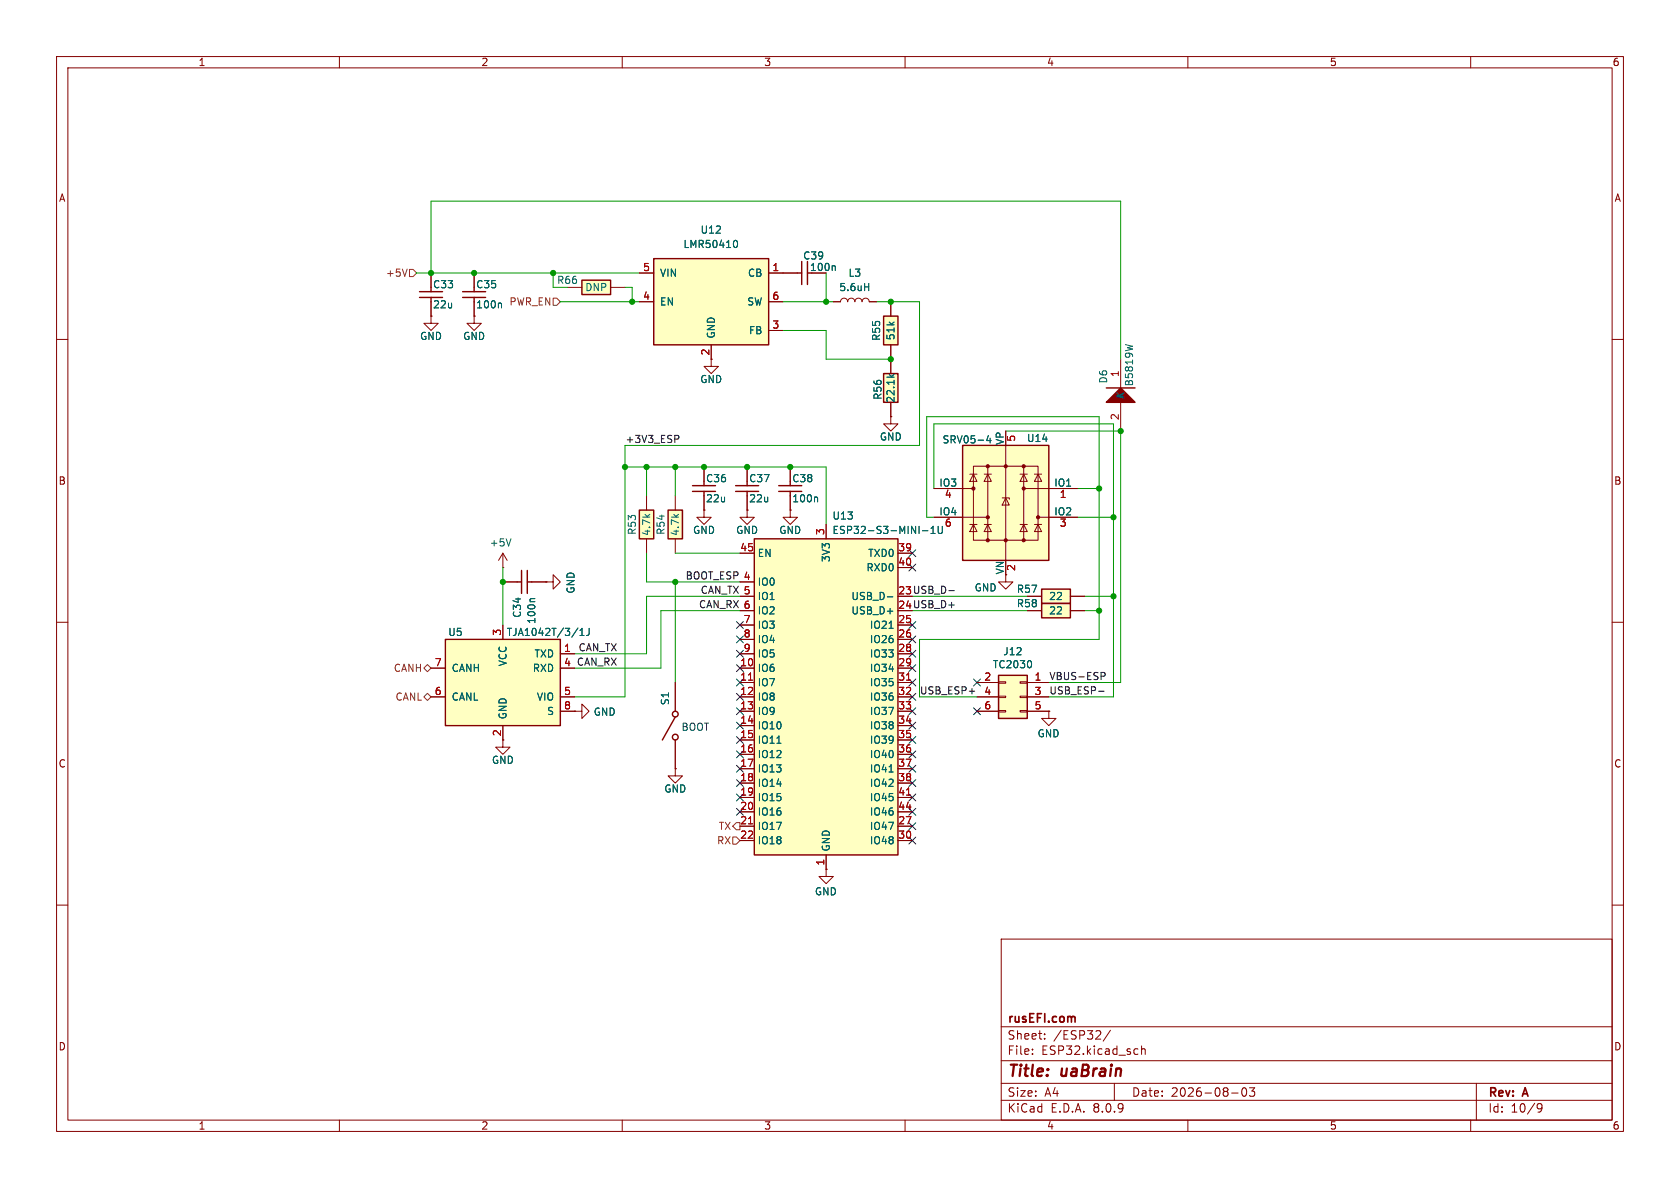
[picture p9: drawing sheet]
<svg xmlns="http://www.w3.org/2000/svg" width="297mm" height="210mm" viewBox="0 0 297 210" stroke-linecap="round" stroke-linejoin="round" font-family="sans-serif">
<g fill="none" stroke="#840000" stroke-width=".18">
<path d="M10 10h277v190h-277zM12 12h273v186h-273zM60 10v2M110 10v2M160 10v2M210 10v2M260 10v2M10 60h2M285 60h2M124.5 90.2v1.2h-1.3l1.3 1.3 1.2-1.3h-1.2M124.5 90.2h.1M10 110h2"/>
<path d="M285 110h2M10 160h2M177 166h108v32h-108zM285 160h2M60 198v2M110 198v2M160 198v2M177 194.5h108M177 191.5h108M177 187.5h108M177 181.5h108M182.5 186.3v.1"/>
<path d="M182.5 185.5v.1M184.7 183.6v.1M184.7 182.8v.1M196.3 182.1l-1.3 2M197 191.5v3M201 185.4l.2 .1M201.2 186.3l-.2 .1M201.8 184.9v1.5M201.8 185.5l.2-.1 .4 .1 .1 .9M210 198v2M217.7 193.2h1.2M219.7 192.4l.2-.1a.81 .81 0 0 1 .6 .6 .81 .81 0 0 1-.3 .8l-.2 .1a.81 .81 0 0 1-.3-1.4z"/>
<path d="M220.9 192.3h.9l-.5 .6 .4 .1v.7l-.2 .1h-.4l-.2-.1M260 198v2M261 191.5v6.5M271.7 195.4l.3-.3 .5 .1a.99 .99 0 0 1-.3 1.4h-.3M271.7 195.7l.3 .3h.3l.3-.3"/>
</g>
<path d="M189.8 179.7l.3 .2v.8" fill="none" stroke="#840000" stroke-width=".3"/>
<path d="M133.3 95.3h25.4v55.8h-25.4z" fill="#ffffc2"/>
<path d="M81.8 52.6h4.1M81.8 51.6h4.1M83.8 52.6v.7M133.3 95.3h25.4v55.8h-25.4z" fill="none" stroke="#840000" stroke-width=".25"/>
<g fill="none" stroke="#840000" stroke-width=".18">
<path d="M83.8 48.3v2.5M83.8 53.3v2.6M130.8 97.8h2.5M146 92.7v2.6M158.7 97.8h2.6M130.8 118.1h2.5M130.8 110.5h2.5M130.8 113h2.5M130.8 115.6h2.5M130.8 102.9h2.5M130.8 105.4h2.5M130.8 108h2.5"/>
<path d="M158.7 118.1h2.6M158.7 110.5h2.6M158.7 113h2.6M158.7 115.6h2.6M158.7 100.3h2.6M130.8 120.7h2.5M130.8 123.2h2.5M130.8 125.7h2.5M130.8 128.3h2.5M130.8 130.8h2.5M130.8 133.4h2.5M130.8 135.9h2.5"/>
<path d="M130.8 138.4h2.5M158.7 120.7h2.6M158.7 123.2h2.6M158.7 125.7h2.6M158.7 128.3h2.6M158.7 130.8h2.6M158.7 133.4h2.6M158.7 135.9h2.6M158.7 138.4h2.6M130.8 141h2.5M130.8 143.5h2.5M130.8 146.1h2.5"/>
<path d="M130.8 148.6h2.5M146 153.7v1.2h-1.2l1.2 1.3 1.3-1.3h-1.3M146 153.7h.1M146 151.1v2.6M158.7 141h2.6M158.7 143.5h2.6M158.7 146.1h2.6M158.7 148.6h2.6"/>
</g>
<path d="M132.3 120.2h.7M160.3 120.2h.7M132.3 145.6h.7M160.3 140.6h.7" fill="none" stroke="#a90000" stroke-width=".18"/>
<path d="M88.5 53.6l.2 .2v.6M163.1 93.8h.9M164.6 94.3h.7M164.6 93.4l.4-.4v1.3M165.9 93v1.2l.4 .1 .3-.2M156.9 105.5h.9M157.2 111.1h.7M137.3 131.4h.8M157.2 136.5h.7" fill="none" stroke="#006464" stroke-width=".18"/>
<path d="M102.9 49.5h5v2.6h-5z" fill="#ffffc2"/>
<path d="M74.2 52.6h4M74.2 51.6h4M76.2 52.6v.7M102.9 49.5h5v2.6h-5zM91.4 102.9h.8M92.2 100.8v4.1M93.2 102.9h.8M93.2 100.8v4.1" fill="none" stroke="#840000" stroke-width=".25"/>
<g fill="none" stroke="#840000" stroke-width=".18">
<path d="M76.2 48.3v2.5M76.2 53.3v2.6M83.8 55.9v1.3h-1.3l1.3 1.2 1.3-1.2h-1.3M83.8 55.9h.1M100.3 50.8h2.6M107.9 50.8h2.6M88.9 97.8l.8 1.3M88.9 97.8v2.5M88.9 97.8l-.8 1.3M88.9 100.3h.1M88.9 102.9h2.5M94 102.9h2.5"/>
<path d="M96.5 102.9h1.3v1.2l1.3-1.2-1.3-1.3v1.3M96.5 102.9h.1"/>
</g>
<path d="M90.3 95.2l-.4 1.3M94.6 105.8h-.7l-.2 .2" fill="none" stroke="#006464" stroke-width=".18"/>
<path d="M118.1 90.2h2.5v5.1h-2.5z" fill="#ffffc2"/>
<path d="M118.1 90.2h2.5v5.1h-2.5z" fill="none" stroke="#840000" stroke-width=".25"/>
<path d="M119.4 87.6v2.6M119.4 95.3v2.5" fill="none" stroke="#840000" stroke-width=".18"/>
<path d="M113 90.2h2.6v5.1h-2.6z" fill="#ffffc2"/>
<g fill="none" stroke="#840000" stroke-width=".25">
<path d="M113 90.2h2.6v5.1h-2.6zM122.4 86.9h4.1M122.4 85.9h4.1M124.5 86.9v.7M130 86.9h4.1M130 85.9h4.1M132.1 86.9v.7M137.7 86.9h4M137.7 85.9h4M139.7 86.9v.7M119.4 126.7l-2.3 4.1"/>
<circle cx="119.4" cy="126.2" r=".51"/>
<circle cx="119.4" cy="130.3" r=".51"/>
</g>
<g fill="none" stroke="#840000" stroke-width=".18">
<path d="M76.2 55.9v1.3h-1.3l1.3 1.2 1.3-1.2h-1.3M76.2 55.9h.1M114.3 87.6v2.6M114.3 95.3v2.5M124.5 82.6v2.5M124.5 87.6v2.6M132.1 90.2v1.2h-1.3l1.3 1.3 1.2-1.3h-1.2M132.1 90.2h.1M132.1 82.6v2.5M132.1 87.6v2.6M139.7 90.2v1.2h-1.3l1.3 1.3 1.3-1.3h-1.3M139.7 90.2h.1"/>
<path d="M139.7 82.6v2.5M139.7 87.6v2.6M119.4 120.7v5M119.4 130.8v5.1"/>
</g>
<path d="M144.4 87.9l.1 .2v.6" fill="none" stroke="#006464" stroke-width=".18"/>
<path d="M78.7 113h20.4v15.3h-20.4z" fill="#ffffc2"/>
<path d="M78.7 113h20.4v15.3h-20.4z" fill="none" stroke="#840000" stroke-width=".25"/>
<path d="M76.2 118.1h2.5M88.9 110.5v2.5M99.1 115.6h2.5M99.1 118.1h2.5M76.2 123.2h2.5M88.9 128.3v3.8h-1.3l1.3 1.3 1.3-1.3h-1.3M99.1 123.2h2.5M99.1 125.7h2.5M101.6 125.7h1.3v1.3l1.2-1.3-1.2-1.2v1.2M101.6 125.7h.1M119.4 135.9v1.3h-1.3l1.3 1.2 1.2-1.2h-1.2M119.4 135.9h.1" fill="none" stroke="#840000" stroke-width=".18"/>
<path d="M102.2 111l-1.1 1.6M102.5 112.3h.8M102.5 111.4l.4-.3v1.2M104.2 111.1v.9a.41 .41 0 0 1-.5 .3" fill="none" stroke="#006464" stroke-width=".18"/>
<path d="M170.2 78.7h15.2v20.4h-15.2z" fill="#ffffc2"/>
<g fill="none" stroke="#840000" stroke-width=".18">
<path d="M177.8 78.7v20.4M165.1 86.4h7M165.1 91.4h9.5M171.4 92.7h1.3M171.4 83.8h1.3M172.1 82.4h11.4v13.1h-11.4zM172.1 92.7l.6 1.3h-1.3zM172.1 83.8l.6 1.3h-1.3zM174 92.7h1.3M174 83.8h1.3M174.6 92.7l.7 1.3h-1.3zM174.6 83.8l.7 1.3h-1.3z"/>
<path d="M174.6 82.4v13.1M177.2 88h1.2v.3M177.8 88l.6 1.3h-1.2zM180.3 92.7h1.3M180.3 83.8h1.3M181 92.7l.6 1.3h-1.3zM181 83.8l.6 1.3h-1.3zM181 82.4v13.1M181 86.4h9.5M182.9 92.7h1.2M182.9 83.8h1.2M183.5 92.7l.6 1.3h-1.2z"/>
<path d="M183.5 83.8l.6 1.3h-1.2zM183.5 91.4h7"/>
</g>
<path d="M170.2 78.7h15.2v20.4h-15.2z" fill="none" stroke="#840000" stroke-width=".25"/>
<g fill="#840000" stroke="#840000" stroke-width=".18">
<circle cx="183.5" cy="91.4" r=".28"/>
<circle cx="181" cy="95.5" r=".28"/>
<circle cx="181" cy="86.4" r=".28"/>
<circle cx="181" cy="82.4" r=".28"/>
<circle cx="177.8" cy="95.5" r=".28"/>
<circle cx="177.8" cy="82.4" r=".28"/>
<circle cx="174.6" cy="95.5" r=".28"/>
<circle cx="174.6" cy="91.4" r=".28"/>
<circle cx="174.6" cy="82.4" r=".28"/>
<circle cx="172.1" cy="86.4" r=".28"/>
</g>
<path d="M174.7 77l-.3 .9h.8M175 77.5v.8" fill="none" stroke="#006464" stroke-width=".18"/>
<path d="M176.5 119.4h5.1v7.6h-5.1z" fill="#ffffc2"/>
<path d="M172.7 120.7h3.8M172.7 123.2h3.8M172.7 125.7h3.8M176.5 125.6h1.3v.3h-1.3zM176.5 123.1h1.3v.2h-1.3zM176.5 120.5h1.3v.3h-1.3zM180.3 125.6h1.3v.3h-1.3zM180.3 123.1h1.3v.2h-1.3zM180.3 120.5h1.3v.3h-1.3zM181.6 120.7h3.8M181.6 123.2h3.8M181.6 125.7h3.8" fill="none" stroke="#840000" stroke-width=".18"/>
<path d="M176.5 119.4h5.1v7.6h-5.1z" fill="none" stroke="#840000" stroke-width=".25"/>
<path d="M182.2 116.9l.2 .4-.2 .6" fill="none" stroke="#006464" stroke-width=".18"/>
<path d="M184.1 104.1h5.1v2.6h-5.1z" fill="#ffffc2"/>
<path d="M184.1 104.1h5.1v2.6h-5.1z" fill="none" stroke="#840000" stroke-width=".25"/>
<path d="M177.8 101.6v1.3h-1.3l1.3 1.2 1.3-1.2h-1.3M181.6 105.4h2.5M189.2 105.4h2.6" fill="none" stroke="#840000" stroke-width=".18"/>
<path d="M184.1 106.7h5.1v2.5h-5.1z" fill="#ffffc2"/>
<path d="M195.6 68.6h5.1M184.1 106.7h5.1v2.5h-5.1z" fill="none" stroke="#840000" stroke-width=".25"/>
<path d="M147.3 53.3h1.3a.64 .64 0 0 1 .6-.6 .64 .64 0 0 1 .7 .6 .64 .64 0 0 1 .6-.6 .64 .64 0 0 1 .6 .6 .64 .64 0 0 1 .7-.6 .64 .64 0 0 1 .6 .6 .64 .64 0 0 1 .6-.6 .64 .64 0 0 1 .7 .6h1.2M125.7 63.5v1.3h-1.2l1.2 1.2 1.3-1.2h-1.3M157.5 73.7v1.2h-1.3l1.3 1.3 1.2-1.3h-1.2M157.5 73.7h.1M198.1 63.5v5.1M198.1 71.1v5.1M181.6 108h2.5M189.2 108h2.6M185.4 125.7v1.3h-1.3l1.3 1.3 1.3-1.3h-1.3M185.4 125.7h.1" fill="none" stroke="#840000" stroke-width=".18"/>
<path d="M195.6 71.1l2.5-2.5 2.6 2.5z" fill="#840000" stroke="#840000" stroke-width=".25"/>
<path d="M152.9 50.7h.7M153.6 50.1v1.3M199 60.9l1.2 .3" fill="none" stroke="#006464" stroke-width=".18"/>
<path d="M115.6 45.7h20.3v15.3h-20.3z" fill="#ffffc2"/>
<path d="M115.6 45.7h20.3v15.3h-20.3zM141 48.3h.7M141.7 46.2v4.1M142.7 46.2v4.1" fill="none" stroke="#840000" stroke-width=".25"/>
<path d="M113 48.3h2.6M113 53.3h2.6M135.9 48.3h5.1M135.9 58.4h2.5M135.9 53.3h2.5M125.7 61v2.5" fill="none" stroke="#840000" stroke-width=".18"/>
<path d="M129.8 42.6l.2-.1a.68 .68 0 0 1 .4 .6 .68 .68 0 0 1-.4 .7l-.2-.1M147.5 47l.2 .2v.6" fill="none" stroke="#006464" stroke-width=".18"/>
<path d="M156.2 55.9h2.5v5.1h-2.5z" fill="#ffffc2"/>
<path d="M156.2 55.9h2.5v5.1h-2.5z" fill="none" stroke="#840000" stroke-width=".25"/>
<path d="M157.5 53.3v2.6M157.5 61v2.5" fill="none" stroke="#840000" stroke-width=".18"/>
<path d="M156.2 66h2.5v5.1h-2.5z" fill="#ffffc2"/>
<path d="M156.2 66h2.5v5.1h-2.5z" fill="none" stroke="#840000" stroke-width=".25"/>
<g fill="none" stroke="#840000" stroke-width=".18">
<path d="M76.2 55.9h.1M76.2 48.3v2.5M76.2 53.3v2.6M83.8 55.9h.1M83.8 48.3v2.5M83.8 53.3v2.6M113 53.3h2.6M113 48.3h2.6M135.9 53.3h2.5M135.9 48.3h5.1M135.9 58.4h2.5M147.3 53.3h1.3"/>
<path d="M153.7 53.3h1.2M157.5 53.3v2.6M125.7 61v2.5M157.5 73.7h.1M157.5 61v5M157.5 71.1v2.6M124.5 90.2h.1M124.5 82.6v2.5M124.5 87.6v2.6M130.8 97.8h2.5M132.1 90.2h.1M132.1 82.6v2.5"/>
<path d="M132.1 87.6v2.6M139.7 90.2h.1M139.7 82.6v2.5M139.7 87.6v2.6M146 92.7v2.6M158.7 97.8h2.6M165.1 86.4h5.1M165.1 91.4h5.1M185.4 86.4h5.1M185.4 91.4h5.1M76.2 118.1h2.5M88.9 102.9h2.5"/>
<path d="M88.9 110.5v2.5M94 102.9h2.5M96.5 102.9h.1M99.1 118.1h2.5M99.1 115.6h2.5M130.8 118.1h2.5M130.8 110.5h2.5M130.8 113h2.5M130.8 115.6h2.5M130.8 102.9h2.5M130.8 105.4h2.5M130.8 108h2.5"/>
<path d="M158.7 118.1h2.6M158.7 110.5h2.6M158.7 113h2.6M158.7 115.6h2.6M158.7 100.3h2.6M181.6 105.4h2.5M181.6 108h2.5M189.2 105.4h2.6M189.2 108h2.6M76.2 123.2h2.5M88.9 128.3v2.5M99.1 123.2h2.5"/>
<path d="M99.1 125.7h2.5M101.6 125.7h.1M119.4 135.9h.1M119.4 120.7v5M119.4 130.8v5.1M130.8 120.7h2.5M130.8 123.2h2.5M130.8 125.7h2.5M130.8 128.3h2.5M130.8 130.8h2.5M130.8 133.4h2.5M130.8 135.9h2.5"/>
<path d="M130.8 138.4h2.5M158.7 120.7h2.6M158.7 123.2h2.6M158.7 125.7h2.6M158.7 128.3h2.6M158.7 130.8h2.6M158.7 133.4h2.6M158.7 135.9h2.6M158.7 138.4h2.6M172.7 120.7h3.8M172.7 123.2h3.8M172.7 125.7h3.8"/>
<path d="M181.6 120.7h3.8M181.6 123.2h3.8M181.6 125.7h3.8M185.4 125.7h.1M130.8 141h2.5M130.8 143.5h2.5M130.8 146.1h2.5M130.8 148.6h2.5M146 153.7h.1M146 151.1v2.6M158.7 141h2.6M158.7 143.5h2.6"/>
<path d="M158.7 146.1h2.6M158.7 148.6h2.6"/>
</g>
<g fill="none" stroke="#006464" stroke-width=".18">
<path d="M88.5 53.6l.2 .2v.6M129.8 42.6l.2-.1a.68 .68 0 0 1 .4 .6 .68 .68 0 0 1-.4 .7l-.2-.1M147.5 47l.2 .2v.6M152.9 50.7h.7M153.6 50.1v1.3M157.2 66.2l.5 .5M158.1 66.2l-.5 .4M174.7 77l-.3 .9h.8M175 77.5v.8M144.4 87.9l.1 .2v.6M163.1 93.8h.9M164.6 94.3h.7"/>
<path d="M164.6 93.4l.4-.4v1.3M165.9 93v1.2l.4 .1 .3-.2M94.6 105.8h-.7l-.2 .2M102.2 111l-1.1 1.6M102.5 112.3h.8M102.5 111.4l.4-.3v1.2M104.2 111.1v.9a.41 .41 0 0 1-.5 .3M156.9 105.5h.9M157.2 111.1h.7M182.2 116.9l.2 .4-.2 .6M137.3 131.4h.8M157.2 136.5h.7"/>
</g>
<path d="M72 47.6l-.4 1.2M72.4 47.6h.6l.7 .7-.7 .6h-.6zM97.8 52.7h.6l.7 .6-.7 .7h-.6zM74.9 118.1l.7-.6 .6 .6-.6 .6zM74.9 123.2l.7-.6 .6 .6-.6 .6zM129.5 148h.7l.6 .6-.6 .6h-.7zM130.2 145.4h.6v1.3h-.6l-.7-.6z" fill="none" stroke="#725600" stroke-width=".18"/>
<path d="M119.3 77h.5l.2 .2-.1 .4h-.6M167.7 104.4h1M194.7 118.9h.4l.3 .2-.1 .4h-.6M171.3 122.2h1M194.2 122.2h1" fill="none" stroke="#0f0f0f" stroke-width=".18"/>
<g fill="none" stroke="#009600" stroke-width=".18">
<path d="M73.7 48.3h39.3M76.2 48.3v-12.7h121.9v27.9M97.8 48.3v2.5h2.5M99.1 53.3h13.9M110.5 50.8h1.3v2.5M138.4 58.4h7.6v5.1h11.5M138.4 53.3h8.9M146 48.3v5M154.9 53.3h7.7v25.4h-52.1v44.5h-8.9M177.8 76.2h20.3v44.5h-12.7M110.5 82.6h35.5v10.1M114.3 97.8v5.1h16.5"/>
<path d="M114.3 82.6v5M119.4 97.8h11.4M119.4 82.6v5M165.1 86.4v-11.5h31.7v48.3h-11.4M165.1 91.4h-1.3v-17.7h30.5v39.3h-31.7v10.2h10.1M190.5 86.4h3.8M190.5 91.4h6.3M88.9 100.3v10.2M119.4 102.9v17.8M130.8 108h-14v10.1h-15.2M130.8 105.4h-16.5v10.2h-12.7M161.3 108h20.3"/>
<path d="M161.3 105.4h20.3M191.8 108h2.5M191.8 105.4h5"/>
</g>
<g fill="none" stroke="#000084" stroke-width=".18">
<path d="M160.7 99.7l1.2 1.2M160.7 97.2l1.2 1.2M161.9 99.7l-1.2 1.2M161.9 97.2l-1.2 1.2M130.2 112.4l1.2 1.2M130.2 115l1.2 1.2M130.2 109.9l1.2 1.2M130.2 117.5l1.2 1.2M131.4 112.4l-1.2 1.2M131.4 115l-1.2 1.2M131.4 109.9l-1.2 1.2M131.4 117.5l-1.2 1.2"/>
<path d="M160.7 112.4l1.2 1.2M160.7 117.5l1.2 1.2M160.7 109.9l1.2 1.2M160.7 115l1.2 1.2M161.9 112.4l-1.2 1.2M161.9 117.5l-1.2 1.2M161.9 109.9l-1.2 1.2M161.9 115l-1.2 1.2M130.2 125.1l1.2 1.2M130.2 120l1.2 1.3M130.2 122.6l1.2 1.2M130.2 127.7l1.2 1.2"/>
<path d="M130.2 130.2l1.2 1.2M130.2 135.3l1.2 1.2M130.2 132.7l1.2 1.3M130.2 137.8l1.2 1.2M131.4 125.1l-1.2 1.2M131.4 130.2l-1.2 1.2M131.4 127.7l-1.2 1.2M131.4 120l-1.2 1.3M131.4 122.6l-1.2 1.2M131.4 135.3l-1.2 1.2M131.4 132.7l-1.2 1.3M131.4 137.8l-1.2 1.2"/>
<path d="M160.7 120l1.2 1.3M160.7 122.6l1.2 1.2M160.7 125.1l1.2 1.2M160.7 137.8l1.2 1.2M160.7 127.7l1.2 1.2M160.7 130.2l1.2 1.2M160.7 132.7l1.2 1.3M160.7 135.3l1.2 1.2M161.9 120l-1.2 1.3M161.9 122.6l-1.2 1.2M161.9 125.1l-1.2 1.2M161.9 137.8l-1.2 1.2"/>
<path d="M161.9 127.7l-1.2 1.2M161.9 130.2l-1.2 1.2M161.9 132.7l-1.2 1.3M161.9 135.3l-1.2 1.2M172.1 120l1.2 1.3M172.1 125.1l1.2 1.2M173.3 120l-1.2 1.3M173.3 125.1l-1.2 1.2M130.2 140.4l1.2 1.2M130.2 142.9l1.2 1.2M131.4 142.9l-1.2 1.2M131.4 140.4l-1.2 1.2"/>
<path d="M160.7 142.9l1.2 1.2M160.7 145.4l1.2 1.3M160.7 148l1.2 1.2M160.7 140.4l1.2 1.2M161.9 142.9l-1.2 1.2M161.9 145.4l-1.2 1.3M161.9 148l-1.2 1.2M161.9 140.4l-1.2 1.2"/>
</g>
<path d="M132.3 120.2h.7M160.3 120.2h.7M132.3 145.6h.7M160.3 140.6h.7" fill="none" stroke="#a90000" stroke-width=".18"/>
<g fill="#009600" stroke="#009600" stroke-width=".18">
<circle cx="157.5" cy="53.3" r=".46"/>
<circle cx="157.5" cy="63.5" r=".46"/>
<circle cx="146" cy="53.3" r=".46"/>
<circle cx="119.4" cy="82.6" r=".46"/>
<circle cx="119.4" cy="102.9" r=".46"/>
<circle cx="114.3" cy="82.6" r=".46"/>
<circle cx="97.8" cy="48.3" r=".46"/>
<circle cx="110.5" cy="82.6" r=".46"/>
<circle cx="111.8" cy="53.3" r=".46"/>
<circle cx="76.2" cy="48.3" r=".46"/>
<circle cx="83.8" cy="48.3" r=".46"/>
<circle cx="88.9" cy="102.9" r=".46"/>
<circle cx="139.7" cy="82.6" r=".46"/>
<circle cx="124.5" cy="82.6" r=".46"/>
<circle cx="132.1" cy="82.6" r=".46"/>
<circle cx="196.8" cy="91.4" r=".46"/>
<circle cx="196.8" cy="105.4" r=".46"/>
<circle cx="194.3" cy="108" r=".46"/>
<circle cx="198.1" cy="76.2" r=".46"/>
<circle cx="194.3" cy="86.4" r=".46"/>
</g>
<g font-size="2.8" fill="#840000">
<text x="178" y="190.9">Title:</text>
<text x="187.7" y="190.9">uaBrain</text>
</g>
<g font-size="2.1" fill="#840000">
<text x="178" y="184">Sheet:</text>
<text x="178" y="181.2">rusEFI.com</text>
<text x="186.2" y="184">/ESP32/</text>
<text x="178" y="186.7">File:</text>
<text x="184.1" y="186.7">ESP32.kicad_sch</text>
<text x="178" y="196.9">KiCad</text>
<text x="178" y="194.1">Size:</text>
<text x="184.7" y="194.1">A4</text>
<text x="185.7" y="196.9">E.D.A.</text>
<text x="193.3" y="196.9">8.0.9</text>
<text x="200" y="194.1">Date:</text>
<text x="207" y="194.1">2026-08-03</text>
<text x="263" y="194.3">Rev:</text>
<text x="263" y="196.9">Id:</text>
<text x="267.1" y="196.9">10/9</text>
<text x="269.4" y="194.3">A</text>
</g>
<g font-size="1.8" fill="#840000">
<text x="35" y="11.9">1</text>
<text x="85" y="11.9">2</text>
<text x="135" y="11.9">3</text>
<text x="185" y="11.9">4</text>
<text x="235" y="11.9">5</text>
<text x="285" y="11.9">6</text>
<text x="10.3" y="35.9">A</text>
<text x="285.3" y="35.9">A</text>
<text x="143.1" y="48.1">100n</text>
<text x="125.5" y="62.9" transform="rotate(-90 125.5 62.9)">2</text>
<text x="10.3" y="85.9">B</text>
<text x="285.3" y="85.9">B</text>
<text x="177.5" y="101.6" transform="rotate(-90 177.5 101.6)">VN</text>
<text x="158.7" y="105.2">23 USB_D-</text>
<text x="158.7" y="107.7">24 USB_D+</text>
<text x="88.6" y="130.2" transform="rotate(-90 88.6 130.2)">2</text>
<text x="10.3" y="135.9">C</text>
<text x="285.3" y="135.9">C</text>
<text x="10.3" y="185.9">D</text>
<text x="285.3" y="185.9">D</text>
<text x="35" y="199.9">1</text>
<text x="85" y="199.9">2</text>
<text x="135" y="199.9">3</text>
<text x="185" y="199.9">4</text>
<text x="235" y="199.9">5</text>
<text x="285" y="199.9">6</text>
</g>
<g font-size="1.8" fill="#006464">
<text x="123.8" y="41.5">U12</text>
<text x="120.7" y="44">LMR50410</text>
<text x="141.9" y="46.1">C39</text>
<text x="76.5" y="51.2">C33</text>
<text x="84.1" y="51.2">C35</text>
<text x="98.4" y="50.4">R66</text>
<text x="103.4" y="51.7">DNP</text>
<text x="116.6" y="49.1">VIN</text>
<text x="132.1" y="49.1">CB</text>
<text x="148.3" y="51.7">5.6uH</text>
<text x="149.9" y="49.1">L3</text>
<text x="76.5" y="54.7">22u</text>
<text x="84.1" y="54.7">100n</text>
<text x="116.6" y="54.2">EN</text>
<text x="126.6" y="59.9" transform="rotate(-90 126.6 59.9)">GND</text>
<text x="132" y="54.2">SW</text>
<text x="132.3" y="59.3">FB</text>
<text x="74.2" y="60.3">GND</text>
<text x="81.8" y="60.3">GND</text>
<text x="155.8" y="60.4" transform="rotate(-90 155.8 60.4)">R55</text>
<text x="158.3" y="60.2" transform="rotate(-90 158.3 60.2)">51k</text>
<text x="123.7" y="67.9">GND</text>
<text x="156.1" y="70.8" transform="rotate(-90 156.1 70.8)">R56</text>
<text x="158.3" y="71.3" transform="rotate(-90 158.3 71.3)">22.1k</text>
<text x="195.9" y="67.9" transform="rotate(-90 195.9 67.9)">D6</text>
<text x="199" y="70.6" transform="rotate(-90 199 70.6)">K</text>
<text x="200.5" y="68.4" transform="rotate(-90 200.5 68.4)">B5819W</text>
<text x="155.4" y="78.1">GND</text>
<text x="166.5" y="78.6">SRV05-4</text>
<text x="177.5" y="78.8" transform="rotate(-90 177.5 78.8)">VP</text>
<text x="181.5" y="78.3">U14</text>
<text x="124.7" y="85.4">C36</text>
<text x="124.7" y="89">22u</text>
<text x="132.3" y="85.4">C37</text>
<text x="132.3" y="89">22u</text>
<text x="140" y="89">100n</text>
<text x="140" y="85.4">C38</text>
<text x="166" y="86.1">IO3</text>
<text x="186.3" y="86.1">IO1</text>
<text x="112.6" y="94.7" transform="rotate(-90 112.6 94.7)">R53</text>
<text x="115.2" y="94.8" transform="rotate(-90 115.2 94.8)">4.7k</text>
<text x="117.7" y="94.7" transform="rotate(-90 117.7 94.7)">R54</text>
<text x="120.2" y="94.8" transform="rotate(-90 120.2 94.8)">4.7k</text>
<text x="122.4" y="94.6">GND</text>
<text x="130" y="94.6">GND</text>
<text x="137.7" y="94.6">GND</text>
<text x="147.1" y="92">U13</text>
<text x="147.1" y="94.6">ESP32-S3-MINI-1U</text>
<text x="166" y="91.2">IO4</text>
<text x="186.3" y="91.2">IO2</text>
<text x="86.5" y="96.8">+5V</text>
<text x="133.9" y="98.7">EN</text>
<text x="146.9" y="99.5" transform="rotate(-90 146.9 99.5)">3V3</text>
<text x="153.1" y="101.2">RXD0</text>
<text x="153.4" y="98.7">TXD0</text>
<text x="101.8" y="105" transform="rotate(-90 101.8 105)">GND</text>
<text x="133.9" y="103.7">IO0</text>
<text x="133.9" y="106.3">IO1</text>
<text x="150.4" y="106.3">USB_D-</text>
<text x="172.2" y="104.7">GND</text>
<text x="179.7" y="105">R57</text>
<text x="179.7" y="107.5">R58</text>
<text x="185.4" y="106.3">22</text>
<text x="79.1" y="112.6">U5</text>
<text x="89.5" y="112.6">TJA1042T/3/1J</text>
<text x="92.3" y="109.3" transform="rotate(-90 92.3 109.3)">C34</text>
<text x="94.8" y="110.4" transform="rotate(-90 94.8 110.4)">100n</text>
<text x="133.9" y="108.8">IO2</text>
<text x="133.9" y="111.4">IO3</text>
<text x="133.9" y="113.9">IO4</text>
<text x="150.4" y="108.8">USB_D+</text>
<text x="153.7" y="111.4">IO21</text>
<text x="153.7" y="113.9">IO26</text>
<text x="185.4" y="108.8">22</text>
<text x="79.8" y="119">CANH</text>
<text x="89.8" y="117.9" transform="rotate(-90 89.8 117.9)">VCC</text>
<text x="94.1" y="119">RXD</text>
<text x="94.4" y="116.4">TXD</text>
<text x="133.9" y="119">IO6</text>
<text x="133.9" y="116.4">IO5</text>
<text x="153.7" y="116.4">IO33</text>
<text x="153.7" y="119">IO34</text>
<text x="175.4" y="118.3">TC2030</text>
<text x="177.3" y="116">J12</text>
<text x="79.8" y="124.1">CANL</text>
<text x="94.8" y="124.1">VIO</text>
<text x="118.5" y="124.8" transform="rotate(-90 118.5 124.8)">S1</text>
<text x="133.9" y="121.5">IO7</text>
<text x="133.9" y="124.1">IO8</text>
<text x="153.7" y="121.5">IO35</text>
<text x="153.7" y="124.1">IO36</text>
<text x="89.8" y="127.3" transform="rotate(-90 89.8 127.3)">GND</text>
<text x="96.6" y="126.6">S</text>
<text x="104.9" y="126.7">GND</text>
<text x="133.9" y="126.6">IO9</text>
<text x="133.9" y="129.1">IO10</text>
<text x="133.9" y="131.7">IO11</text>
<text x="153.7" y="126.6">IO37</text>
<text x="153.7" y="129.1">IO38</text>
<text x="153.7" y="131.7">IO39</text>
<text x="183.3" y="130.5">GND</text>
<text x="86.9" y="135.2">GND</text>
<text x="133.9" y="134.2">IO12</text>
<text x="133.9" y="136.8">IO13</text>
<text x="153.7" y="134.2">IO40</text>
<text x="153.7" y="136.8">IO41</text>
<text x="117.3" y="140.3">GND</text>
<text x="133.9" y="139.3">IO14</text>
<text x="133.9" y="141.8">IO15</text>
<text x="153.7" y="139.3">IO42</text>
<text x="153.7" y="141.8">IO45</text>
<text x="133.9" y="144.4">IO16</text>
<text x="133.9" y="146.9">IO17</text>
<text x="133.9" y="149.5">IO18</text>
<text x="153.7" y="146.9">IO47</text>
<text x="153.7" y="149.5">IO48</text>
<text x="153.7" y="144.4">IO46</text>
<text x="146.9" y="150.6" transform="rotate(-90 146.9 150.6)">GND</text>
<text x="144" y="158.5">GND</text>
</g>
<g font-size="1.8" fill="#725600">
<text x="68.1" y="49.1">+5V</text>
<text x="90" y="54.2">PWR_EN</text>
<text x="69.5" y="119">CANH</text>
<text x="69.8" y="124.1">CANL</text>
<text x="126.7" y="149.5">RX</text>
<text x="127" y="146.9">TX</text>
</g>
<g font-size="1.8" fill="#a90000">
<text x="113.6" y="53.1">4</text>
<text x="113.6" y="48">5</text>
<text x="136.5" y="48">1</text>
<text x="136.5" y="53.1">6</text>
<text x="136.5" y="58.2">3</text>
<text x="197.9" y="66.7" transform="rotate(-90 197.9 66.7)">1</text>
<text x="197.9" y="74.4" transform="rotate(-90 197.9 74.4)">2</text>
<text x="179.8" y="78.2" transform="rotate(-90 179.8 78.2)">5</text>
<text x="166.9" y="88.3">4</text>
<text x="187.3" y="88.3">1</text>
<text x="145.8" y="94.7" transform="rotate(-90 145.8 94.7)">3</text>
<text x="166.9" y="93.4">6</text>
<text x="187.3" y="93.4">3</text>
<text x="130.8" y="97.5">45</text>
<text x="158.7" y="97.5">39</text>
<text x="158.7" y="100.1">40</text>
<text x="179.8" y="101" transform="rotate(-90 179.8 101)">2</text>
<text x="131.4" y="102.6">4</text>
<text x="131.4" y="105.2">5</text>
<text x="131.4" y="107.7">6</text>
<text x="158.7" y="105.2">23</text>
<text x="158.7" y="107.7">24</text>
<text x="88.6" y="112.5" transform="rotate(-90 88.6 112.5)">3</text>
<text x="131.4" y="110.2">7</text>
<text x="131.4" y="112.8">8</text>
<text x="158.7" y="110.2">25</text>
<text x="158.7" y="112.8">26</text>
<text x="76.8" y="117.9">7</text>
<text x="99.6" y="115.3">1</text>
<text x="99.6" y="117.9">4</text>
<text x="130.8" y="117.9">10</text>
<text x="131.4" y="115.3">9</text>
<text x="158.7" y="115.3">28</text>
<text x="158.7" y="117.9">29</text>
<text x="76.8" y="122.9">6</text>
<text x="99.6" y="122.9">5</text>
<text x="99.6" y="125.5">8</text>
<text x="130.8" y="120.4">11</text>
<text x="130.8" y="122.9">12</text>
<text x="130.8" y="125.5">13</text>
<text x="158.7" y="120.4">31</text>
<text x="158.7" y="122.9">32</text>
<text x="158.7" y="125.5">33</text>
<text x="173.9" y="120.4">2</text>
<text x="173.9" y="122.9">4</text>
<text x="173.9" y="125.5">6</text>
<text x="182.8" y="120.4">1</text>
<text x="182.8" y="122.9">3</text>
<text x="182.8" y="125.5">5</text>
<text x="130.8" y="128">14</text>
<text x="130.8" y="130.6">15</text>
<text x="158.7" y="128">34</text>
<text x="158.7" y="130.6">35</text>
<text x="130.8" y="133.1">16</text>
<text x="130.8" y="135.6">17</text>
<text x="158.7" y="133.1">36</text>
<text x="158.7" y="135.6">37</text>
<text x="130.8" y="138.2">18</text>
<text x="130.8" y="140.7">19</text>
<text x="130.8" y="143.3">20</text>
<text x="158.7" y="138.2">38</text>
<text x="158.7" y="140.7">41</text>
<text x="158.7" y="143.3">44</text>
<text x="130.8" y="145.8">21</text>
<text x="130.8" y="148.3">22</text>
<text x="158.7" y="145.8">27</text>
<text x="158.7" y="148.3">30</text>
<text x="145.8" y="153.1" transform="rotate(-90 145.8 153.1)">1</text>
</g>
<g font-size="1.8" fill="#0f0f0f">
<text x="110.5" y="78.4">+3V3_ESP</text>
<text x="121.1" y="102.5">BOOT_ESP 4</text>
<text x="123.5" y="107.6">CAN_RX 6</text>
<text x="123.8" y="105.1">CAN_TX 5</text>
<text x="101.9" y="117.8">CAN_RX</text>
<text x="102.2" y="115.2">CAN_TX</text>
<text x="162.5" y="122.8">USB_ESP+</text>
<text x="185.4" y="122.8">USB_ESP-</text>
<text x="185.4" y="120.3">VBUS-ESP</text>
</g>
<text font-size="1.8" fill="#0000c2" x="120.4" y="129.4">BOOT</text>
</svg>
